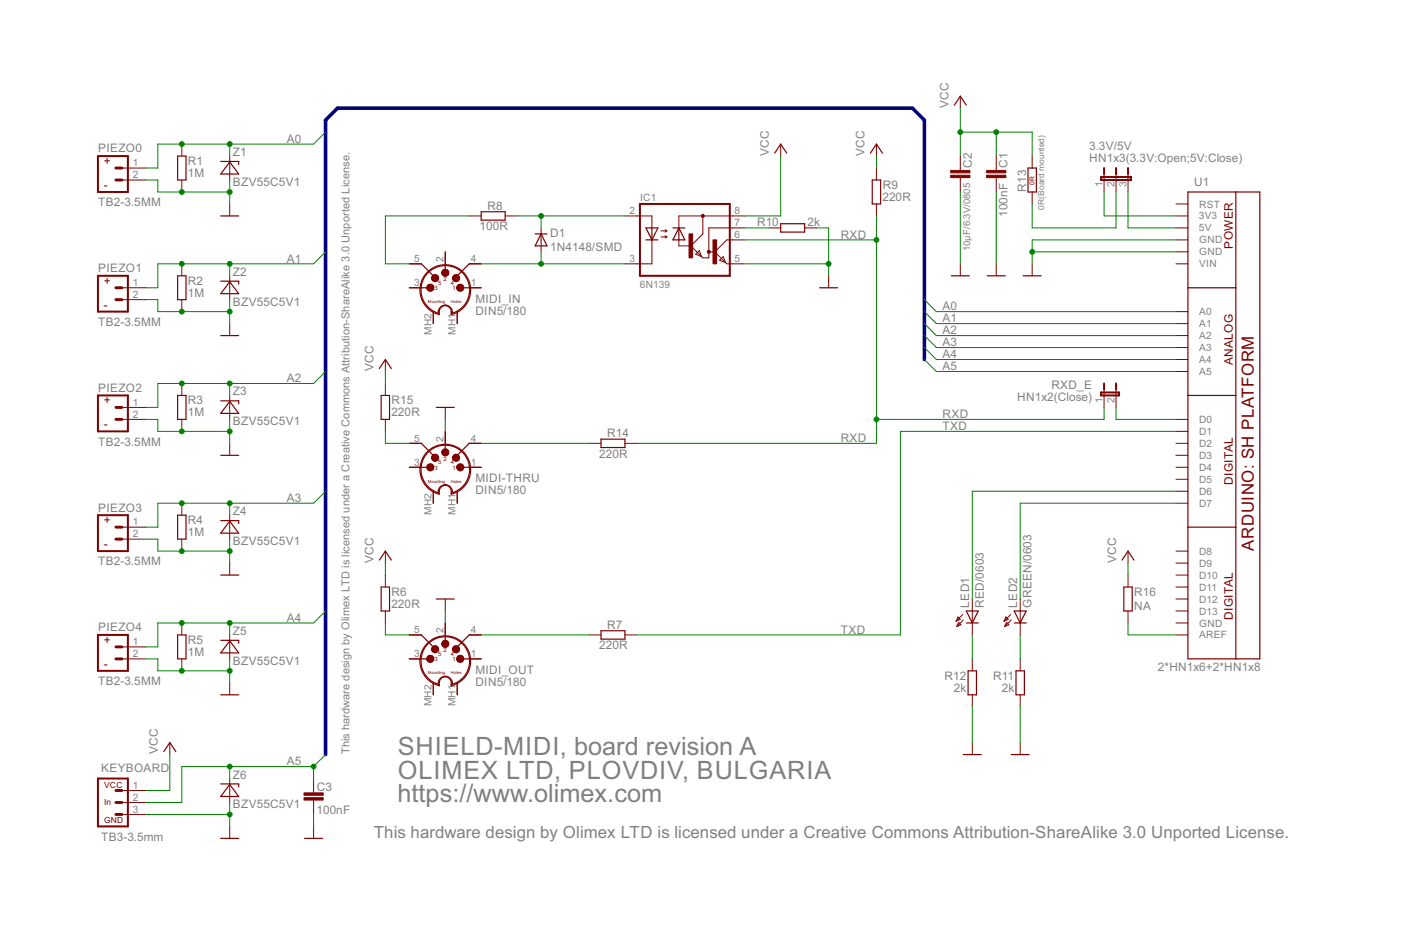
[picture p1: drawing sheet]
<svg xmlns="http://www.w3.org/2000/svg" width="297mm" height="197mm" viewBox="0 0 297 197" stroke-linecap="round" stroke-linejoin="round" font-family="sans-serif">
<g fill="none" stroke="#800000" stroke-width=".21">
<path d="M25.8 35.6h5.1M25.8 38.2h5.1M38.5 30.6v2.5M38.5 38.2v2.5M48.7 33.1v5.1M165.5 30.6v2.5M185.8 30.6v2.5M185.8 35.6v2.6M203.6 20.4v2.5M203.6 33.1v3.1M203.6 37.7v3M211.2 33.1v3.1"/>
<path d="M211.2 37.7v3M218.8 33.1v2.5M234.1 36.9v3.8M236.6 36.9v3.8M239.2 36.9v3.8M38.5 56v2.5M48.7 43.3v2.5M48.7 58.5v5.1M86.8 56h2.5M94.4 53.4v2.6M99.5 45.8h2.5M99.5 56h2.5"/>
<path d="M107.1 45.8h2.5M114.7 48.3v5.1M132.5 45.8h5.7v2.5M138.2 50.9v5.1h-5.7M140.1 49h1.3M140.1 50.2h1.3M141 48.7l.4 .3M141 50l.4 .2M141.4 49l-.4 .2M141.4 50.2l-.4 .3M143.9 50.9v1.3h2.6M146.5 52.2l2.3 2.2"/>
<path d="M147.5 53.9l.8-.7 .5 1.2zM149 45.8v3.8l-2.5 2.6M150.3 53.4h1.3M151.6 53.4l2.5 2.6h3.8M153.3 54.4l.5 1.3-1.2-.5zM157.9 45.8h-14v2.5M157.9 48.3h-7.6v6.4h-1.3l-.2-.3M157.9 50.9h-3.8l-2.5 2.5M163 48.3h2.5M170.6 48.3h2.5M175.7 58.5v2.5M185.8 43.3v2.5"/>
<path d="M203.6 56v2.5M211.2 56v2.5M218.8 40.7v2.6M218.8 56v2.5M249.3 43.3h2.6M249.3 45.8h2.6M249.3 48.3h2.6M249.3 50.9h2.6M249.3 53.4h2.6M249.3 56h2.6M25.8 61h5.1M25.8 63.6h5.1"/>
<path d="M38.5 63.6v2.5M48.7 68.6v2.6M81.7 76.3v2.5M86.8 61h2.5M91.9 66.1v2.5M96.9 66.1v2.5M99.5 61h2.5M249.3 66.1h2.6M249.3 68.6h2.6M249.3 71.2h2.6M249.3 73.7h2.6M249.3 76.3h2.6"/>
<path d="M249.3 78.8h2.6M25.8 89h5.1M25.8 86.4h5.1M38.5 81.3v2.6M38.5 89v2.5M48.7 83.9v5.1M48.7 94v2.6M81.7 81.3v2.6M81.7 89v2.5M86.8 94h2.5M86.8 99.1h2.5M94.4 86.4v2.6"/>
<path d="M94.4 91.5v2.5M99.5 94h2.5M99.5 99.1h2.5M124.9 94h2.5M132.5 94h2.5M234.1 82.6v3.8M236.6 82.6v3.8M249.3 89h2.6M249.3 91.5h2.6M249.3 94h2.6M249.3 96.6h2.6M249.3 99.1h2.6"/>
<path d="M25.8 111.8h5.1M25.8 114.4h5.1M38.5 106.7v2.6M38.5 114.4v2.5M48.7 109.3v5.1M48.7 119.4v2.6M81.7 116.9v2.5M91.9 104.2v2.5M96.9 104.2v2.5M239.2 116.9v2.5M249.3 101.7h2.6M249.3 104.2h2.6"/>
<path d="M249.3 106.7h2.6M249.3 116.9h2.6M249.3 119.4h2.6M25.8 139.8h5.1M25.8 137.2h5.1M38.5 132.1v2.6M38.5 139.8v2.5M48.7 134.7v5.1M81.7 122v2.5M81.7 129.6v2.5M86.8 134.7h2.5M86.8 139.8h2.5"/>
<path d="M94.4 127.1v2.5M94.4 132.1v2.6M99.5 134.7h2.5M99.5 139.8h2.5M124.9 134.7h2.5M132.5 134.7h2.5M203.1 130.9l.5 .5-.9 .4zM203.2 132l.5 .5-.9 .4zM204.1 130.4l-1.4 1.4M204.2 131.5l-1.4 1.4M206.1 127.1v7.6M206.1 139.8v2.5"/>
<path d="M213.3 130.9l.5 .5-.9 .4zM213.4 132l.5 .5-.9 .4zM214.3 130.4l-1.4 1.4M214.4 131.5l-1.4 1.4M216.3 127.1v7.6M216.3 139.8v2.5M239.2 122v2.5M239.2 129.6v2.5M249.3 122h2.6M249.3 124.5h2.6M249.3 127.1h2.6M249.3 129.6h2.6"/>
<path d="M249.3 132.1h2.6M249.3 134.7h2.6M36 157.5v2.6M48.7 144.8v2.6M91.9 144.8v2.6M96.9 144.8v2.6M206.1 147.4v2.5M206.1 157.5v2.6M216.3 147.4v2.5M216.3 157.5v2.6M25.8 167.7h5.1M25.8 170.2h5.1"/>
<path d="M25.8 172.8h5.1M48.7 165.1v5.1M48.7 175.3v2.5M66.5 165.1v3.1M66.5 169.7v3.1M66.5 175.3v2.5"/>
</g>
<g fill="#800000" stroke="#800000" stroke-width=".21">
<path d="M209.2 37.2h4.1v.5h-4.1z"/>
<path d="M209.2 36.2h4.1v.5h-4.1z"/>
<path d="M201.6 37.2h4v.5h-4z"/>
<path d="M201.6 36.2h4v.5h-4z"/>
<path d="M64.5 169.2h4v.5h-4z"/>
<path d="M64.5 168.2h4v.5h-4z"/>
<path d="M146.1 49.6h.8v5.1h-.8z"/>
<path d="M151.2 50.9h.7v5.1h-.7z"/>
</g>
<g fill="none" stroke="#800000" stroke-width=".25">
<path d="M37.7 33.1h1.7v5.1h-1.7zM46.8 34.2h3.8v.7M48.7 34.4l1.9 2.5h-3.8zM164.3 32.5l1.2-1.9 1.3 1.9M184.6 32.5l1.2-1.9 1.3 1.9M184.9 38.2h1.8v5.1h-1.8zM202.3 22.3l1.3-1.9 1.3 1.9M218 35.6h1.7v5.1h-1.7zM37.7 58.5h1.7v5.1h-1.7zM46.8 59.6h3.8v.7M46.8 45.8h3.8M48.7 59.8l1.9 2.5h-3.8z"/>
<path d="M86.8 56h2.5l2.6 2.5M90.4 58a5.4 5.4 0 0 1 8.6 .7 5.4 5.4 0 0 1-3.3 8 1.35 1.35 0 0 0-.6-1.6 1.35 1.35 0 0 0-1.7 .2l-.2 .5-.1 .9a5.4 5.4 0 0 1-2.7-8.7zM94.4 53.4v3.8M102 56h-2.5l-2.6 2.5M102 44.9h5.1v1.8h-5.1zM113.5 49.6h2.5M114.7 49.6l1.3 2.6h-2.5zM136.9 48.3h2.6l-1.3 2.6zM136.9 50.9h2.6M138.2 48.3v2.6M142.7 48.3h2.5M143.9 48.3l1.3 2.6h-2.5z"/>
<path d="M143.9 48.3v2.6M165.5 47.5h5.1v1.7h-5.1zM201.7 58.5h3.8M209.3 58.5h3.8M216.9 58.5h3.8M251.9 40.7h15.2v99.1h-15.2zM262 40.7v99.1M46.8 71.2h3.8M80.4 78.2l1.3-1.9 1.3 1.9M86.8 61h3.8M91.9 66.1v2.5M92.9 66.4a1.53 1.53 0 0 1 1.5-1.7 1.53 1.53 0 0 1 1.5 1.7"/>
<path d="M93.1 66.5a5.2 5.2 0 0 1-2.9-7.9 5.2 5.2 0 0 1 8.4 0 5.2 5.2 0 0 1-2.9 7.9M96.9 66.1v2.5M98.2 61h3.8M173.8 61h3.8M251.9 61h10.1M37.7 83.9h1.7v5.1h-1.7zM46.8 85h3.8v.7M46.8 96.6h3.8M48.7 85.2l1.9 2.5h-3.8zM80.8 83.9h1.8v5.1h-1.8zM86.8 94h2.5l2.6 2.6M86.8 99.1h3.8"/>
<path d="M90.4 96.1a5.4 5.4 0 0 1 8.6 .7 5.4 5.4 0 0 1-3.3 8 1.35 1.35 0 0 0-.6-1.6 1.35 1.35 0 0 0-1.7 .2l-.2 .5-.1 .9a5.4 5.4 0 0 1-2.7-8.7zM92.5 86.4h3.8M94.4 91.5v3.8M98.2 99.1h3.8M102 94h-2.5l-2.6 2.6M127.4 93.2h5.1v1.7h-5.1zM251.9 83.9h10.1M37.7 109.3h1.7v5.1h-1.7zM46.8 110.4h3.8v.7M48.7 110.6l1.9 2.5h-3.8zM80.4 118.8l1.3-1.9 1.3 1.9M91.9 104.2v2.5"/>
<path d="M92.9 104.5a1.53 1.53 0 0 1 1.5-1.7 1.53 1.53 0 0 1 1.5 1.7M93.1 104.6a5.2 5.2 0 0 1-2.9-7.9 5.2 5.2 0 0 1 8.4 0 5.2 5.2 0 0 1-2.9 7.9M96.9 104.2v2.5M237.9 118.8l1.3-1.9 1.2 1.9M251.9 111.8h10.1M37.7 134.7h1.7v5.1h-1.7zM46.8 135.8h3.8v.7M46.8 122h3.8M48.7 136l1.9 2.5h-3.8zM80.8 124.5h1.8v5.1h-1.8zM86.8 139.8h3.8M86.8 134.7h2.5l2.6 2.5"/>
<path d="M90.4 136.7a5.4 5.4 0 0 1 8.6 .8 5.4 5.4 0 0 1-3.3 8 1.36 1.36 0 0 0-.4-1.6 1.36 1.36 0 0 0-1.7-.1l-.4 .7-.1 1a5.4 5.4 0 0 1-2.7-8.8zM92.5 127.1h3.8M94.4 132.1v3.9M98.2 139.8h3.8M102 134.7h-2.5l-2.6 2.5M127.4 133.8h5.1v1.8h-5.1zM204.9 129.6h2.5l-1.3 2.5zM204.9 132.1h2.5M215 132.1h2.6M215 129.6h2.6l-1.3 2.5zM238.3 124.5h1.8v5.1h-1.8zM34.7 159.4l1.3-1.9 1.3 1.9"/>
<path d="M46.8 147.4h3.8M91.9 144.8v2.6M92.9 145.1a1.53 1.53 0 0 1 1.5-1.7 1.53 1.53 0 0 1 1.5 1.7M93.1 145.2a5.2 5.2 0 0 1-2.9-7.9 5.2 5.2 0 0 1 8.4 0 5.2 5.2 0 0 1-2.9 7.9M96.9 144.8v2.6M205.3 142.3h1.7v5.1h-1.7zM215.4 142.3h1.8v5.1h-1.8zM46.8 166.3h3.8v.6M46.8 177.8h3.8M48.7 166.4l1.9 2.6h-3.8zM64.6 177.8h3.8M204.2 160.1h3.8"/>
<path d="M214.4 160.1h3.8"/>
</g>
<g fill="#800000" stroke="#800000" stroke-width=".21">
<path d="M93.8 57.4a.76 .76 0 0 1 1.2 .1 .76 .76 0 0 1-.4 1.1 .76 .76 0 0 1-1-.7h.3a.51 .51 0 0 1 .7-.5 .51 .51 0 0 1 .2 .8 .51 .51 0 0 1-.9-.2v-.1h-.3z" fill-rule="evenodd"/>
<path d="M94 57.4a.64 .64 0 0 1 1 .1 .64 .64 0 0 1-.4 1 .64 .64 0 0 1-.8-.6h.2a.38 .38 0 0 1 .5-.5 .38 .38 0 0 1 .2 .6 .38 .38 0 0 1-.6 0l-.3-.1z" fill-rule="evenodd"/>
<path d="M94.1 57.5a.51 .51 0 0 1 .8 .1 .51 .51 0 0 1-.4 .8 .51 .51 0 0 1-.6-.5h.2a.26 .26 0 0 1 .4-.3 .26 .26 0 0 1 .1 .5 .26 .26 0 0 1-.4-.1l-.3-.1z" fill-rule="evenodd"/>
<path d="M94.2 57.5a.39 .39 0 0 1 .6 .2 .39 .39 0 0 1-.3 .5 .39 .39 0 0 1-.5-.3l.5-.2v.2h-.5z" fill-rule="evenodd"/>
<path d="M94.2 57.7h.4v.3h-.4z" fill-rule="evenodd"/>
<path d="M91.7 58.5a.76 .76 0 0 1 1.2 .1 .76 .76 0 0 1-.4 1.1 .76 .76 0 0 1-1-.7h.2a.51 .51 0 0 1 .7-.5 .51 .51 0 0 1 .2 .8 .51 .51 0 0 1-.8-.1l-.1-.2h-.2z" fill-rule="evenodd"/>
<path d="M91.8 58.5a.64 .64 0 0 1 1 .2 .64 .64 0 0 1-.4 .9 .64 .64 0 0 1-.8-.6h.3a.38 .38 0 0 1 .4-.4 .38 .38 0 0 1 .2 .6 .38 .38 0 0 1-.6-.1l-.3-.1z" fill-rule="evenodd"/>
<path d="M91.9 58.6a.51 .51 0 0 1 .8 .2 .51 .51 0 0 1-.3 .7 .51 .51 0 0 1-.7-.5h.3a.26 .26 0 0 1 .4-.2 .26 .26 0 0 1 0 .4 .26 .26 0 0 1-.4-.1l-.3-.1z" fill-rule="evenodd"/>
<path d="M92.1 58.7a.39 .39 0 0 1 .5 .2 .39 .39 0 0 1-.3 .5 .39 .39 0 0 1-.4-.4l.4-.1 .1 .2-.5-.1z" fill-rule="evenodd"/>
<path d="M92.1 58.8h.3v.4h-.3z" fill-rule="evenodd"/>
<path d="M90.7 60.5a.76 .76 0 0 1 1.2 .1 .76 .76 0 0 1-.5 1.2 .76 .76 0 0 1-.9-.8h.2a.51 .51 0 0 1 .7-.5 .51 .51 0 0 1 .2 .9 .51 .51 0 0 1-.8-.2l-.1-.2h-.2z" fill-rule="evenodd"/>
<path d="M90.8 60.6a.64 .64 0 0 1 1 .1 .64 .64 0 0 1-.4 .9 .64 .64 0 0 1-.8-.6h.2a.38 .38 0 0 1 .5-.4 .38 .38 0 0 1 .2 .6 .38 .38 0 0 1-.6 0l-.3-.2z" fill-rule="evenodd"/>
<path d="M90.9 60.6a.51 .51 0 0 1 .8 .2 .51 .51 0 0 1-.4 .7 .51 .51 0 0 1-.6-.5h.3a.25 .25 0 0 1 .3-.2 .25 .25 0 0 1 .1 .3 .25 .25 0 0 1-.4 .1l-.3-.2z" fill-rule="evenodd"/>
<path d="M91 60.7a.39 .39 0 0 1 .6 .2 .39 .39 0 0 1-.3 .5 .39 .39 0 0 1-.5-.4l.5-.1 .1 .2-.6-.1z" fill-rule="evenodd"/>
<path d="M91.1 60.9h.3v.3h-.3z" fill-rule="evenodd"/>
<path d="M97 60.5a.76 .76 0 0 1 1.2 .1 .76 .76 0 0 1-.4 1.2 .76 .76 0 0 1-1-.8h.3a.51 .51 0 0 1 .6-.5 .51 .51 0 0 1 .3 .9 .51 .51 0 0 1-.9-.2v-.2h-.3z" fill-rule="evenodd"/>
<path d="M97.1 60.6a.64 .64 0 0 1 1 .1 .64 .64 0 0 1-.3 .9 .64 .64 0 0 1-.9-.6h.3a.38 .38 0 0 1 .5-.4 .38 .38 0 0 1 .2 .6 .38 .38 0 0 1-.7 0l-.3-.2z" fill-rule="evenodd"/>
<path d="M97.3 60.6a.51 .51 0 0 1 .7 .2 .51 .51 0 0 1-.3 .7 .51 .51 0 0 1-.6-.5h.2a.26 .26 0 0 1 .4-.2 .26 .26 0 0 1 .1 .4 .26 .26 0 0 1-.5 0l-.2-.2z" fill-rule="evenodd"/>
<path d="M97.4 60.7a.39 .39 0 0 1 .5 .2 .39 .39 0 0 1-.2 .5 .39 .39 0 0 1-.5-.4l.4-.1 .1 .2-.5-.1z" fill-rule="evenodd"/>
<path d="M97.4 60.9h.4v.3h-.4z" fill-rule="evenodd"/>
<path d="M96.1 58.5a.76 .76 0 0 1 1.2 .1 .76 .76 0 0 1-.4 1.1 .76 .76 0 0 1-1-.7h.3a.51 .51 0 0 1 .7-.5 .51 .51 0 0 1 .2 .8 .51 .51 0 0 1-.9-.1v-.2h-.3z" fill-rule="evenodd"/>
<path d="M96.2 58.5a.64 .64 0 0 1 1 .2 .64 .64 0 0 1-.3 .9 .64 .64 0 0 1-.8-.6h.2a.38 .38 0 0 1 .5-.4 .38 .38 0 0 1 .2 .6 .38 .38 0 0 1-.6-.1l-.3-.1z" fill-rule="evenodd"/>
<path d="M96.4 58.6a.51 .51 0 0 1 .8 .2 .51 .51 0 0 1-.4 .7 .51 .51 0 0 1-.6-.5h.2a.26 .26 0 0 1 .4-.2 .26 .26 0 0 1 .1 .4 .26 .26 0 0 1-.4-.1l-.3-.1z" fill-rule="evenodd"/>
<path d="M96.5 58.7a.39 .39 0 0 1 .6 .2 .39 .39 0 0 1-.3 .5 .39 .39 0 0 1-.5-.4l.5-.1v.2l-.5-.1z" fill-rule="evenodd"/>
<path d="M96.5 58.8h.4v.4h-.4z" fill-rule="evenodd"/>
<path d="M93.8 136.1a.76 .76 0 0 1 1.2 .1 .76 .76 0 0 1-.4 1.1 .76 .76 0 0 1-1-.7h.3a.51 .51 0 0 1 .7-.5 .51 .51 0 0 1 .2 .8 .51 .51 0 0 1-.9-.1v-.2h-.3z" fill-rule="evenodd"/>
<path d="M94 136.1a.64 .64 0 0 1 1 .2 .64 .64 0 0 1-.4 .9 .64 .64 0 0 1-.8-.6h.2a.38 .38 0 0 1 .5-.4 .38 .38 0 0 1 .2 .6 .38 .38 0 0 1-.6-.1l-.1-.1h-.2z" fill-rule="evenodd"/>
<path d="M94.1 136.2a.51 .51 0 0 1 .8 .2 .51 .51 0 0 1-.4 .7 .51 .51 0 0 1-.6-.5h.2a.26 .26 0 0 1 .4-.2 .26 .26 0 0 1 .1 .4 .26 .26 0 0 1-.4-.1l-.3-.1z" fill-rule="evenodd"/>
<path d="M94.2 136.2a.39 .39 0 0 1 .6 .2 .39 .39 0 0 1-.3 .6 .39 .39 0 0 1-.5-.4l.5-.1v.2l-.5-.1z" fill-rule="evenodd"/>
<path d="M94.2 136.4h.4v.4h-.4z" fill-rule="evenodd"/>
<path d="M91.7 137.2a.76 .76 0 0 1 1.2 .1 .76 .76 0 0 1-.4 1.2 .76 .76 0 0 1-1-.8h.2a.51 .51 0 0 1 .7-.5 .51 .51 0 0 1 .2 .8 .51 .51 0 0 1-.8-.1l-.1-.2h-.2z" fill-rule="evenodd"/>
<path d="M91.8 137.3a.64 .64 0 0 1 1 .1 .64 .64 0 0 1-.4 .9 .64 .64 0 0 1-.8-.6h.3a.38 .38 0 0 1 .5-.4 .38 .38 0 0 1 .1 .6 .38 .38 0 0 1-.6 0v-.2h-.3z" fill-rule="evenodd"/>
<path d="M91.9 137.3a.51 .51 0 0 1 .8 .2 .51 .51 0 0 1-.3 .7 .51 .51 0 0 1-.7-.5h.3a.26 .26 0 0 1 .4-.2 .26 .26 0 0 1 0 .4 .26 .26 0 0 1-.4-.1l-.3-.1z" fill-rule="evenodd"/>
<path d="M92.1 137.4a.39 .39 0 0 1 .5 .2 .39 .39 0 0 1-.3 .5 .39 .39 0 0 1-.4-.4l.4-.1 .1 .2-.5-.1z" fill-rule="evenodd"/>
<path d="M92.1 137.5h.3v.4h-.3z" fill-rule="evenodd"/>
<path d="M90.7 139.3a.76 .76 0 0 1 1.2 0 .76 .76 0 0 1-.5 1.2 .76 .76 0 0 1-.9-.7h.2a.51 .51 0 0 1 .7-.6 .51 .51 0 0 1 .2 .9 .51 .51 0 0 1-.8-.2l-.1-.1h-.2z" fill-rule="evenodd"/>
<path d="M90.8 139.3a.64 .64 0 0 1 1 .1 .64 .64 0 0 1-.4 1 .64 .64 0 0 1-.8-.6h.2a.38 .38 0 0 1 .5-.5 .38 .38 0 0 1 .2 .6 .38 .38 0 0 1-.6 0l-.3-.1z" fill-rule="evenodd"/>
<path d="M90.9 139.4a.51 .51 0 0 1 .8 .1 .51 .51 0 0 1-.4 .8 .51 .51 0 0 1-.6-.5h.3a.25 .25 0 0 1 .3-.3 .25 .25 0 0 1 .1 .4 .25 .25 0 0 1-.4 0l-.3-.1z" fill-rule="evenodd"/>
<path d="M91 139.4a.39 .39 0 0 1 .6 .2 .39 .39 0 0 1-.3 .5 .39 .39 0 0 1-.5-.3l.5-.2 .1 .2h-.6z" fill-rule="evenodd"/>
<path d="M91.1 139.6h.3v.3h-.3z" fill-rule="evenodd"/>
<path d="M97 139.3a.76 .76 0 0 1 1.2 0 .76 .76 0 0 1-.4 1.2 .76 .76 0 0 1-1-.7h.3a.51 .51 0 0 1 .6-.6 .51 .51 0 0 1 .3 .9 .51 .51 0 0 1-.9-.2v-.1h-.3z" fill-rule="evenodd"/>
<path d="M97.1 139.3a.64 .64 0 0 1 1 .1 .64 .64 0 0 1-.3 1 .64 .64 0 0 1-.9-.6h.3a.38 .38 0 0 1 .5-.5 .38 .38 0 0 1 .2 .6 .38 .38 0 0 1-.7 0l-.3-.1z" fill-rule="evenodd"/>
<path d="M97.3 139.4a.51 .51 0 0 1 .7 .1 .51 .51 0 0 1-.3 .8 .51 .51 0 0 1-.6-.5h.2a.26 .26 0 0 1 .4-.3 .26 .26 0 0 1 .1 .4 .26 .26 0 0 1-.5 0l-.2-.1z" fill-rule="evenodd"/>
<path d="M97.4 139.4a.39 .39 0 0 1 .5 .2 .39 .39 0 0 1-.2 .5 .39 .39 0 0 1-.5-.3l.4-.2 .1 .2h-.5z" fill-rule="evenodd"/>
<path d="M97.4 139.6h.4v.3h-.4z" fill-rule="evenodd"/>
<path d="M96.1 137.2a.76 .76 0 0 1 1.2 .1 .76 .76 0 0 1-.4 1.2 .76 .76 0 0 1-1-.8h.3a.51 .51 0 0 1 .7-.5 .51 .51 0 0 1 .2 .8 .51 .51 0 0 1-.9-.1v-.2h-.3z" fill-rule="evenodd"/>
<path d="M96.2 137.3a.64 .64 0 0 1 1 .1 .64 .64 0 0 1-.3 .9 .64 .64 0 0 1-.8-.6h.2a.38 .38 0 0 1 .5-.4 .38 .38 0 0 1 .2 .6 .38 .38 0 0 1-.6 0l-.1-.2h-.2z" fill-rule="evenodd"/>
<path d="M96.4 137.3a.51 .51 0 0 1 .8 .2 .51 .51 0 0 1-.4 .7 .51 .51 0 0 1-.6-.5h.2a.26 .26 0 0 1 .4-.2 .26 .26 0 0 1 .1 .4 .26 .26 0 0 1-.4-.1l-.3-.1z" fill-rule="evenodd"/>
<path d="M96.5 137.4a.39 .39 0 0 1 .6 .2 .39 .39 0 0 1-.3 .5 .39 .39 0 0 1-.5-.4l.5-.1v.2l-.5-.1z" fill-rule="evenodd"/>
<path d="M96.5 137.5h.4v.4h-.4z" fill-rule="evenodd"/>
<path d="M93.8 95.5a.76 .76 0 0 1 1.2 .1 .76 .76 0 0 1-.4 1.1 .76 .76 0 0 1-1-.8h.3a.51 .51 0 0 1 .7-.5 .51 .51 0 0 1 .2 .9 .51 .51 0 0 1-.9-.2v-.2h-.3z" fill-rule="evenodd"/>
<path d="M94 95.5a.64 .64 0 0 1 1 .1 .64 .64 0 0 1-.4 1 .64 .64 0 0 1-.8-.7h.2a.38 .38 0 0 1 .5-.3 .38 .38 0 0 1 .2 .6 .38 .38 0 0 1-.6-.1l-.1-.2h-.2z" fill-rule="evenodd"/>
<path d="M94.1 95.5a.52 .52 0 0 1 .8 .2 .52 .52 0 0 1-.4 .7 .52 .52 0 0 1-.6-.5h.2a.26 .26 0 0 1 .4-.2 .26 .26 0 0 1 .1 .4 .26 .26 0 0 1-.4 0l-.3-.2z" fill-rule="evenodd"/>
<path d="M94.1 95.8a.38 .38 0 0 1 .6-.1 .38 .38 0 0 1-.2 .6 .38 .38 0 0 1-.5-.4l.4-.1 .1 .1-.1 .2-.4-.2z" fill-rule="evenodd"/>
<path d="M94.2 95.8h.4v.3h-.4z" fill-rule="evenodd"/>
<path d="M91.7 96.6a.76 .76 0 0 1 1.2 .1 .76 .76 0 0 1-.5 1.1 .76 .76 0 0 1-.9-.7h.2a.51 .51 0 0 1 .7-.5 .51 .51 0 0 1 .2 .8 .51 .51 0 0 1-.8-.1l-.1-.2h-.2z" fill-rule="evenodd"/>
<path d="M91.8 96.6a.64 .64 0 0 1 1 .2 .64 .64 0 0 1-.4 .9 .64 .64 0 0 1-.8-.6h.3a.38 .38 0 0 1 .5-.4 .38 .38 0 0 1 .1 .6 .38 .38 0 0 1-.6-.1v-.1h-.3z" fill-rule="evenodd"/>
<path d="M91.9 96.7a.52 .52 0 0 1 .8 .2 .52 .52 0 0 1-.3 .7 .52 .52 0 0 1-.7-.5h.3a.26 .26 0 0 1 .3-.2 .26 .26 0 0 1 .1 .4 .26 .26 0 0 1-.4-.1l-.3-.1z" fill-rule="evenodd"/>
<path d="M92.1 96.8a.38 .38 0 0 1 .5 .2 .38 .38 0 0 1-.3 .5 .38 .38 0 0 1-.4-.4l.3-.1 .2 .2-.5-.1z" fill-rule="evenodd"/>
<path d="M92.1 96.9h.3v.4h-.3z" fill-rule="evenodd"/>
<path d="M90.7 98.6a.76 .76 0 0 1 1.2 .1 .76 .76 0 0 1-.5 1.2 .76 .76 0 0 1-.9-.8h.2a.51 .51 0 0 1 .7-.5 .51 .51 0 0 1 .2 .8 .51 .51 0 0 1-.8-.1l-.1-.2h-.2z" fill-rule="evenodd"/>
<path d="M90.8 98.7a.64 .64 0 0 1 1 .1 .64 .64 0 0 1-.4 1 .64 .64 0 0 1-.8-.7h.2a.38 .38 0 0 1 .5-.4 .38 .38 0 0 1 .2 .6 .38 .38 0 0 1-.6 0l-.1-.2h-.2z" fill-rule="evenodd"/>
<path d="M90.9 98.7a.51 .51 0 0 1 .8 .2 .51 .51 0 0 1-.4 .7 .51 .51 0 0 1-.6-.5h.3a.25 .25 0 0 1 .3-.3 .25 .25 0 0 1 .1 .4 .25 .25 0 0 1-.4 0l-.3-.1z" fill-rule="evenodd"/>
<path d="M91 98.8a.39 .39 0 0 1 .6 .2 .39 .39 0 0 1-.3 .5 .39 .39 0 0 1-.5-.4l.4-.1 .2 .2-.6-.1z" fill-rule="evenodd"/>
<path d="M91.1 99h.3v.3h-.3z" fill-rule="evenodd"/>
<path d="M97 98.6a.76 .76 0 0 1 1.2 .1 .76 .76 0 0 1-.4 1.2 .76 .76 0 0 1-1-.8h.3a.51 .51 0 0 1 .6-.5 .51 .51 0 0 1 .2 .8 .51 .51 0 0 1-.8-.1v-.2h-.3z" fill-rule="evenodd"/>
<path d="M97.1 98.7a.64 .64 0 0 1 1 .1 .64 .64 0 0 1-.4 1 .64 .64 0 0 1-.8-.7h.3a.38 .38 0 0 1 .5-.4 .38 .38 0 0 1 .2 .6 .38 .38 0 0 1-.7 0v-.2h-.3z" fill-rule="evenodd"/>
<path d="M97.3 98.7a.51 .51 0 0 1 .7 .2 .51 .51 0 0 1-.3 .7 .51 .51 0 0 1-.6-.5h.2a.26 .26 0 0 1 .4-.2 .26 .26 0 0 1 .1 .4 .26 .26 0 0 1-.5-.1l-.2-.1z" fill-rule="evenodd"/>
<path d="M97.4 98.8a.39 .39 0 0 1 .5 .2 .39 .39 0 0 1-.2 .5 .39 .39 0 0 1-.5-.4l.4-.1 .1 .2-.5-.1z" fill-rule="evenodd"/>
<path d="M97.4 99h.4v.3h-.4z" fill-rule="evenodd"/>
<path d="M96.1 96.6a.76 .76 0 0 1 1.2 .1 .76 .76 0 0 1-.4 1.1 .76 .76 0 0 1-1-.7h.3a.51 .51 0 0 1 .7-.5 .51 .51 0 0 1 .2 .8 .51 .51 0 0 1-.9-.1v-.2h-.3z" fill-rule="evenodd"/>
<path d="M96.2 96.6a.64 .64 0 0 1 1 .2 .64 .64 0 0 1-.4 .9 .64 .64 0 0 1-.7-.6h.2a.38 .38 0 0 1 .5-.4 .38 .38 0 0 1 .2 .6 .38 .38 0 0 1-.6-.1l-.1-.1h-.2z" fill-rule="evenodd"/>
<path d="M96.4 96.7a.52 .52 0 0 1 .8 .2 .52 .52 0 0 1-.4 .7 .52 .52 0 0 1-.6-.5h.2a.26 .26 0 0 1 .4-.2 .26 .26 0 0 1 .1 .4 .26 .26 0 0 1-.4-.1l-.3-.1z" fill-rule="evenodd"/>
<path d="M96.5 96.8a.38 .38 0 0 1 .6 .2 .38 .38 0 0 1-.4 .5 .38 .38 0 0 1-.4-.4l.4-.1 .1 .2-.5-.1z" fill-rule="evenodd"/>
<path d="M96.5 96.9h.4v.4h-.4z" fill-rule="evenodd"/>
<circle cx="149" cy="45.8" r=".33"/>
<circle cx="150.3" cy="53.4" r=".33"/>
</g>
<g fill="none" stroke="#800000" stroke-width=".42">
<path d="M20.8 33.1h6.3v7.6h-6.3zM233.4 37.5h6.4v.7h-6.4zM234.1 35.6v1.3M236.6 35.6v1.3M239.2 35.6v1.3M20.8 58.5h6.3v7.6h-6.3zM135.7 43.3h19v15.2h-19zM20.8 83.9h6.3v7.6h-6.3zM233.4 83.2h3.9v.7h-3.9zM234.1 81.3v1.3M236.6 81.3v1.3M20.8 109.3h6.3v7.6h-6.3z"/>
<path d="M20.8 134.7h6.3v7.6h-6.3zM20.8 165.1h6.3v10.2h-6.3z"/>
</g>
<g fill="none" stroke="#800000" stroke-width=".61">
<path d="M24.6 38.2h1.2M24.6 35.6h1.2M24.6 63.6h1.2M24.6 61h1.2M24.6 89h1.2M24.6 86.4h1.2M24.6 114.4h1.2M24.6 111.8h1.2M24.6 139.8h1.2M24.6 137.2h1.2M24.6 172.8h1.2M24.6 170.2h1.2"/>
<path d="M24.6 167.7h1.2"/>
</g>
<path d="M196 76.3v-50.8l-2.6-2.6h-121.9l-2.5 2.6v134.6" fill="none" stroke="#000080" stroke-width=".76"/>
<g fill="none" stroke="#008000" stroke-width=".21">
<path d="M30.9 38.2h2.6v2.5h15.2M48.7 30.6v2.5M48.7 38.2v5.1M69 28l-2.5 2.6h-33v5h-2.6M165.5 33.1v12.7h-7.6M185.8 33.1v2.5M203.6 28h15.2v5.1M203.6 22.9v10.2M211.2 28v5.1M48.7 56v2.5M69 53.4l-2.5 2.6h-33v5h-2.6M99.5 45.8h-17.8v10.2h5.1"/>
<path d="M102 56h30.5M109.6 45.8h22.9M114.7 45.8v2.5M114.7 53.4v2.6M157.9 50.9h27.9M157.9 48.3h5.1M157.9 56h17.8M173.1 48.3h2.6v10.2M185.8 45.8v48.2h-50.8M203.6 40.7v15.3M211.2 40.7v15.3M218.8 53.4h30.5"/>
<path d="M234.1 40.7v5.1h15.2M236.6 40.7v7.6h-17.8v-5M239.2 40.7v7.6h10.1M249.3 50.9h-30.5v5.1M30.9 63.6h2.6v2.5h15.2M48.7 63.6v5M69 78.8l-2.5 2.5h-33v5.1h-2.6M81.7 78.8v2.5M196 63.6l2.5 2.5h50.8M196 66.1l2.5 2.5h50.8M196 68.6l2.5 2.6h50.8M196 71.2l2.5 2.5h50.8"/>
<path d="M196 73.7l2.5 2.6h50.8M196 76.3l2.5 2.5h50.8M30.9 89h2.6v2.5h15.2M48.7 81.3v2.6M48.7 89v5M81.7 91.5v2.5h5.1M94.4 89v2.5M102 94h22.9M234.1 86.4v2.6h-48.3M236.6 86.4v2.6h12.7M249.3 91.5h-58.4v43.2h-55.9M30.9 114.4h2.6v2.5h15.2"/>
<path d="M48.7 106.7v2.6M48.7 114.4v5M69 104.2l-2.5 2.5h-33v5.1h-2.6M81.7 119.4v2.6M239.2 119.4v2.6M249.3 104.2h-43.2v22.9M249.3 106.7h-33v20.4M30.9 139.8h2.6v2.5h15.2M48.7 132.1v2.6M48.7 139.8v5M69 129.6l-2.5 2.5h-33v5.1h-2.6M81.7 132.1v2.6h5.1"/>
<path d="M94.4 129.6v2.5M102 134.7h22.9M206.1 134.7v5.1M216.3 134.7v5.1M239.2 132.1v2.6h10.1M206.1 149.9v7.6M216.3 149.9v7.6M30.9 172.8h17.8M36 160.1v7.6h-5.1M48.7 162.6v2.5M48.7 170.2v5.1M66.5 162.6v2.5"/>
<path d="M66.5 172.8v2.5M66.5 162.6h-28v7.6h-7.6M69 160.1l-2.5 2.5"/>
</g>
<g fill="#008000" stroke="#008000" stroke-width=".21">
<circle cx="48.7" cy="40.7" r=".51"/>
<circle cx="38.5" cy="40.7" r=".51"/>
<circle cx="218.8" cy="53.4" r=".51"/>
<circle cx="48.7" cy="66.1" r=".51"/>
<circle cx="38.5" cy="66.1" r=".51"/>
<circle cx="48.7" cy="91.5" r=".51"/>
<circle cx="38.5" cy="91.5" r=".51"/>
<circle cx="48.7" cy="116.9" r=".51"/>
<circle cx="38.5" cy="116.9" r=".51"/>
<circle cx="48.7" cy="142.3" r=".51"/>
<circle cx="38.5" cy="142.3" r=".51"/>
<circle cx="48.7" cy="172.8" r=".51"/>
<circle cx="175.7" cy="56" r=".51"/>
<circle cx="38.5" cy="30.6" r=".51"/>
<circle cx="48.7" cy="30.6" r=".51"/>
<circle cx="38.5" cy="56" r=".51"/>
<circle cx="48.7" cy="56" r=".51"/>
<circle cx="38.5" cy="81.3" r=".51"/>
<circle cx="48.7" cy="81.3" r=".51"/>
<circle cx="38.5" cy="106.7" r=".51"/>
<circle cx="48.7" cy="106.7" r=".51"/>
<circle cx="38.5" cy="132.1" r=".51"/>
<circle cx="48.7" cy="132.1" r=".51"/>
<circle cx="48.7" cy="162.6" r=".51"/>
<circle cx="66.5" cy="162.6" r=".51"/>
<circle cx="114.7" cy="56" r=".51"/>
<circle cx="114.7" cy="45.8" r=".51"/>
<circle cx="185.8" cy="50.9" r=".51"/>
<circle cx="185.8" cy="89" r=".51"/>
<circle cx="211.2" cy="28" r=".51"/>
<circle cx="203.6" cy="28" r=".51"/>
</g>
<g font-size="6" fill="#808080">
<text x="84.3" y="160.1">SHIELD-MIDI, board revision A</text>
<text x="84.3" y="165.1">OLIMEX LTD, PLOVDIV, BULGARIA</text>
<text x="84.3" y="170.2">https://www.olimex.com</text>
</g>
<text font-size="4" fill="#800000" x="265.8" y="116.8" transform="rotate(-90 265.8 116.8)">ARDUINO: SH PLATFORM</text>
<text font-size="4" fill="#808080" x="79.2" y="177.8">This hardware design by Olimex LTD is licensed under a Creative Commons Attribution-ShareAlike 3.0 Unported License.</text>
<g font-size="2.8" fill="#808080">
<text x="201.1" y="22.9" transform="rotate(-90 201.1 22.9)">VCC</text>
<text x="20.8" y="32.3">PIEZO0</text>
<text x="39.9" y="35">R1</text>
<text x="49.4" y="33.1">Z1</text>
<text x="60.8" y="30.3">A0</text>
<text x="163" y="33.1" transform="rotate(-90 163 33.1)">VCC</text>
<text x="183.3" y="33.1" transform="rotate(-90 183.3 33.1)">VCC</text>
<text x="206" y="35.6" transform="rotate(-90 206 35.6)">C2</text>
<text x="213.6" y="35.6" transform="rotate(-90 213.6 35.6)">C1</text>
<text x="230.9" y="31.8">3.3V/5V</text>
<text x="231" y="34.4">HN1x3(3.3V:Open;5V:Close)</text>
<text x="39.8" y="37.5">1M</text>
<text x="49.4" y="39.4">BZV55C5V1</text>
<text x="187.1" y="40.1">R9</text>
<text x="217.6" y="40.7" transform="rotate(-90 217.6 40.7)">R13</text>
<text x="253.2" y="39.4">U1</text>
<text x="20.8" y="43.8">TB2-3.5MM</text>
<text x="103.3" y="44.5">R8</text>
<text x="160.5" y="48">R10</text>
<text x="171.2" y="48">2k</text>
<text x="187.1" y="42.6">220R</text>
<text x="213.6" y="46" transform="rotate(-90 213.6 46)">100nF</text>
<text x="101.7" y="48.8">100R</text>
<text x="116.6" y="53.3">1N4148/SMD</text>
<text x="116.7" y="50.3">D1</text>
<text x="178.3" y="50.6">RXD</text>
<text x="20.8" y="57.7">PIEZO1</text>
<text x="49.4" y="58.5">Z2</text>
<text x="60.8" y="55.7">A1</text>
<text x="39.8" y="62.9">1M</text>
<text x="39.9" y="60.4">R2</text>
<text x="49.4" y="64.8">BZV55C5V1</text>
<text x="100.8" y="64.2">MIDI_IN</text>
<text x="199.8" y="65.7">A0</text>
<text x="20.8" y="69.2">TB2-3.5MM</text>
<text x="100.8" y="66.7">DIN5/180</text>
<text x="199.8" y="68.3">A1</text>
<text x="199.8" y="70.8">A2</text>
<text x="199.8" y="73.4">A3</text>
<text x="199.8" y="75.9">A4</text>
<text x="20.8" y="83.1">PIEZO2</text>
<text x="49.4" y="83.9">Z3</text>
<text x="60.8" y="81.1">A2</text>
<text x="79.2" y="78.8" transform="rotate(-90 79.2 78.8)">VCC</text>
<text x="199.8" y="78.4">A5</text>
<text x="222.9" y="82.6">RXD_E</text>
<text x="39.8" y="88.3">1M</text>
<text x="39.9" y="85.8">R3</text>
<text x="83" y="88.3">220R</text>
<text x="83" y="85.8">R15</text>
<text x="199.8" y="88.7">RXD</text>
<text x="215.7" y="85.2">HN1x2(Close)</text>
<text x="20.8" y="94.6">TB2-3.5MM</text>
<text x="49.4" y="90.2">BZV55C5V1</text>
<text x="128.7" y="92.8">R14</text>
<text x="178.3" y="93.8">RXD</text>
<text x="199.8" y="91.3">TXD</text>
<text x="127.1" y="97.1">220R</text>
<text x="60.8" y="106.5">A3</text>
<text x="100.8" y="104.8">DIN5/180</text>
<text x="100.8" y="102.3">MIDI-THRU</text>
<text x="20.8" y="108.5">PIEZO3</text>
<text x="39.8" y="113.7">1M</text>
<text x="39.9" y="111.2">R4</text>
<text x="49.4" y="109.3">Z4</text>
<text x="20.8" y="119.9">TB2-3.5MM</text>
<text x="49.4" y="115.6">BZV55C5V1</text>
<text x="79.2" y="119.4" transform="rotate(-90 79.2 119.4)">VCC</text>
<text x="236.6" y="119.4" transform="rotate(-90 236.6 119.4)">VCC</text>
<text x="60.8" y="131.9">A4</text>
<text x="83" y="129">220R</text>
<text x="83" y="126.4">R6</text>
<text x="205.5" y="128.9" transform="rotate(-90 205.5 128.9)">LED1</text>
<text x="208.6" y="128.9" transform="rotate(-90 208.6 128.9)">RED/0603</text>
<text x="215.7" y="128.9" transform="rotate(-90 215.7 128.9)">LED2</text>
<text x="218.7" y="128.9" transform="rotate(-90 218.7 128.9)">GREEN/0603</text>
<text x="240.5" y="129.5">NA</text>
<text x="240.5" y="126.4">R16</text>
<text x="20.8" y="133.9">PIEZO4</text>
<text x="39.9" y="136.6">R5</text>
<text x="49.4" y="134.7">Z5</text>
<text x="127.1" y="137.7">220R</text>
<text x="128.7" y="133.4">R7</text>
<text x="178.3" y="134.4">TXD</text>
<text x="39.8" y="139.1">1M</text>
<text x="49.4" y="141">BZV55C5V1</text>
<text x="100.8" y="142.9">MIDI_OUT</text>
<text x="245.5" y="142.3">2*HN1x6+2*HN1x8</text>
<text x="20.8" y="145.3">TB2-3.5MM</text>
<text x="100.8" y="145.5">DIN5/180</text>
<text x="200.2" y="144.2">R12</text>
<text x="202.2" y="146.7">2k</text>
<text x="210.6" y="144.2">R11</text>
<text x="212.4" y="146.7">2k</text>
<text x="33.5" y="160" transform="rotate(-90 33.5 160)">VCC</text>
<text x="21.4" y="163.8">KEYBOARD</text>
<text x="49.4" y="165.1">Z6</text>
<text x="60.8" y="162.4">A5</text>
<text x="67.2" y="167.7">C3</text>
<text x="49.4" y="171.5">BZV55C5V1</text>
<text x="67.1" y="172.6">100nF</text>
<text x="21.4" y="178.4">TB3-3.5mm</text>
</g>
<g font-size="2.8" fill="#800000">
<text x="22" y="35">+</text>
<text x="22" y="40.1">-</text>
<text x="261.4" y="52.7" transform="rotate(-90 261.4 52.7)">POWER</text>
<text x="22" y="60.4">+</text>
<text x="22" y="65.5">-</text>
<text x="261.4" y="77.5" transform="rotate(-90 261.4 77.5)">ANALOG</text>
<text x="22" y="85.8">+</text>
<text x="22" y="90.9">-</text>
<text x="261.4" y="102.9" transform="rotate(-90 261.4 102.9)">DIGITAL</text>
<text x="22" y="111.2">+</text>
<text x="22" y="116.3">-</text>
<text x="261.4" y="131.5" transform="rotate(-90 261.4 131.5)">DIGITAL</text>
<text x="22" y="136.6">+</text>
<text x="22" y="141.7">-</text>
</g>
<text font-size="2.6" fill="#808080" x="74.1" y="160" transform="rotate(-90 74.1 160)">This hardware design by Olimex LTD is licensed under a Creative Commons Attribution-ShareAlike 3.0 Unported License.</text>
<g font-size="2.4" fill="#808080">
<text x="28.2" y="35.3">1</text>
<text x="28.2" y="37.8">2</text>
<text x="233.7" y="39.7" transform="rotate(-90 233.7 39.7)">1</text>
<text x="236.3" y="39.7" transform="rotate(-90 236.3 39.7)">2</text>
<text x="238.8" y="39.7" transform="rotate(-90 238.8 39.7)">3</text>
<text x="133.5" y="45.4">2</text>
<text x="135.7" y="42.6">IC1</text>
<text x="155.7" y="48">7</text>
<text x="155.7" y="45.4">8</text>
<text x="254.2" y="46.6">3V3</text>
<text x="254.2" y="44">RST</text>
<text x="155.7" y="50.5">6</text>
<text x="254.2" y="49.1">5V</text>
<text x="254.2" y="51.6">GND</text>
<text x="87.8" y="55.6">5</text>
<text x="94.1" y="55.6" transform="rotate(-90 94.1 55.6)">2</text>
<text x="99.8" y="55.6">4</text>
<text x="133.5" y="55.6">3</text>
<text x="155.7" y="55.6">5</text>
<text x="254.2" y="54.2">GND</text>
<text x="254.2" y="56.7">VIN</text>
<text x="28.2" y="60.7">1</text>
<text x="28.2" y="63.2">2</text>
<text x="87.8" y="60.7">3</text>
<text x="99.8" y="60.7">1</text>
<text x="135.7" y="61">6N139</text>
<text x="91.5" y="71.1" transform="rotate(-90 91.5 71.1)">MH2</text>
<text x="96.6" y="71.1" transform="rotate(-90 96.6 71.1)">MH1</text>
<text x="254.2" y="66.9">A0</text>
<text x="254.2" y="69.4">A1</text>
<text x="254.2" y="72">A2</text>
<text x="254.2" y="74.5">A3</text>
<text x="254.2" y="77">A4</text>
<text x="254.2" y="79.6">A5</text>
<text x="28.2" y="86.1">1</text>
<text x="28.2" y="88.6">2</text>
<text x="233.7" y="85.4" transform="rotate(-90 233.7 85.4)">1</text>
<text x="236.3" y="85.4" transform="rotate(-90 236.3 85.4)">2</text>
<text x="254.2" y="89.7">D0</text>
<text x="87.8" y="93.7">5</text>
<text x="94.1" y="93.7" transform="rotate(-90 94.1 93.7)">2</text>
<text x="99.8" y="93.7">4</text>
<text x="254.2" y="92.3">D1</text>
<text x="254.2" y="94.8">D2</text>
<text x="87.8" y="98.8">3</text>
<text x="99.8" y="98.8">1</text>
<text x="254.2" y="97.3">D3</text>
<text x="254.2" y="99.9">D4</text>
<text x="254.2" y="102.4">D5</text>
<text x="254.2" y="105">D6</text>
<text x="254.2" y="107.5">D7</text>
<text x="28.2" y="111.5">1</text>
<text x="91.5" y="109.2" transform="rotate(-90 91.5 109.2)">MH2</text>
<text x="96.6" y="109.2" transform="rotate(-90 96.6 109.2)">MH1</text>
<text x="28.2" y="114">2</text>
<text x="254.2" y="117.7">D8</text>
<text x="254.2" y="120.2">D9</text>
<text x="254.2" y="122.7">D10</text>
<text x="254.2" y="125.3">D11</text>
<text x="254.2" y="127.8">D12</text>
<text x="254.2" y="130.4">D13</text>
<text x="28.2" y="136.9">1</text>
<text x="87.8" y="134.3">5</text>
<text x="94.1" y="134.3" transform="rotate(-90 94.1 134.3)">2</text>
<text x="99.8" y="134.3">4</text>
<text x="254.2" y="132.9">GND</text>
<text x="254.2" y="135.4">AREF</text>
<text x="28.2" y="139.4">2</text>
<text x="87.8" y="139.4">3</text>
<text x="99.8" y="139.4">1</text>
<text x="91.5" y="149.8" transform="rotate(-90 91.5 149.8)">MH2</text>
<text x="96.6" y="149.8" transform="rotate(-90 96.6 149.8)">MH1</text>
<text x="28.2" y="167.3">1</text>
<text x="28.2" y="169.9">2</text>
<text x="28.2" y="172.4">3</text>
</g>
<text font-size="2.2" fill="#808080" x="205.7" y="53.3" transform="rotate(-90 205.7 53.3)">10µF/6.3V/0805</text>
<text font-size="2" fill="#808080" x="221.4" y="44.5" transform="rotate(-90 221.4 44.5)">0R(Board mounted)</text>
<g font-size="2" fill="#800000">
<text x="22.1" y="167.1">VCC</text>
<text x="22.1" y="170.9">In</text>
<text x="22.1" y="174.7">GND</text>
</g>
<text font-size="1.6" fill="#800000" x="219.4" y="39.2" transform="rotate(-90 219.4 39.2)">0R</text>
<g font-size="1.4" fill="#800000">
<text x="94" y="59.6">2</text>
<text x="92.1" y="61.5">3</text>
<text x="92.9" y="60.4">5</text>
<text x="95.6" y="60.4">4</text>
<text x="95.9" y="61.5">1</text>
<text x="92.1" y="99.6">3</text>
<text x="92.9" y="98.5">5</text>
<text x="94" y="97.7">2</text>
<text x="95.6" y="98.5">4</text>
<text x="95.9" y="99.6">1</text>
<text x="92.1" y="140.3">3</text>
<text x="92.9" y="139.1">5</text>
<text x="94" y="138.4">2</text>
<text x="95.6" y="139.1">4</text>
<text x="95.9" y="140.3">1</text>
</g>
<g font-size="1" fill="#800000">
<text x="90.7" y="64.3">Mounting</text>
<text x="95.6" y="64.3">Holes</text>
<text x="90.7" y="102.4">Mounting</text>
<text x="95.6" y="102.4">Holes</text>
<text x="90.7" y="143.1">Mounting</text>
<text x="95.6" y="143.1">Holes</text>
</g>
</svg>
